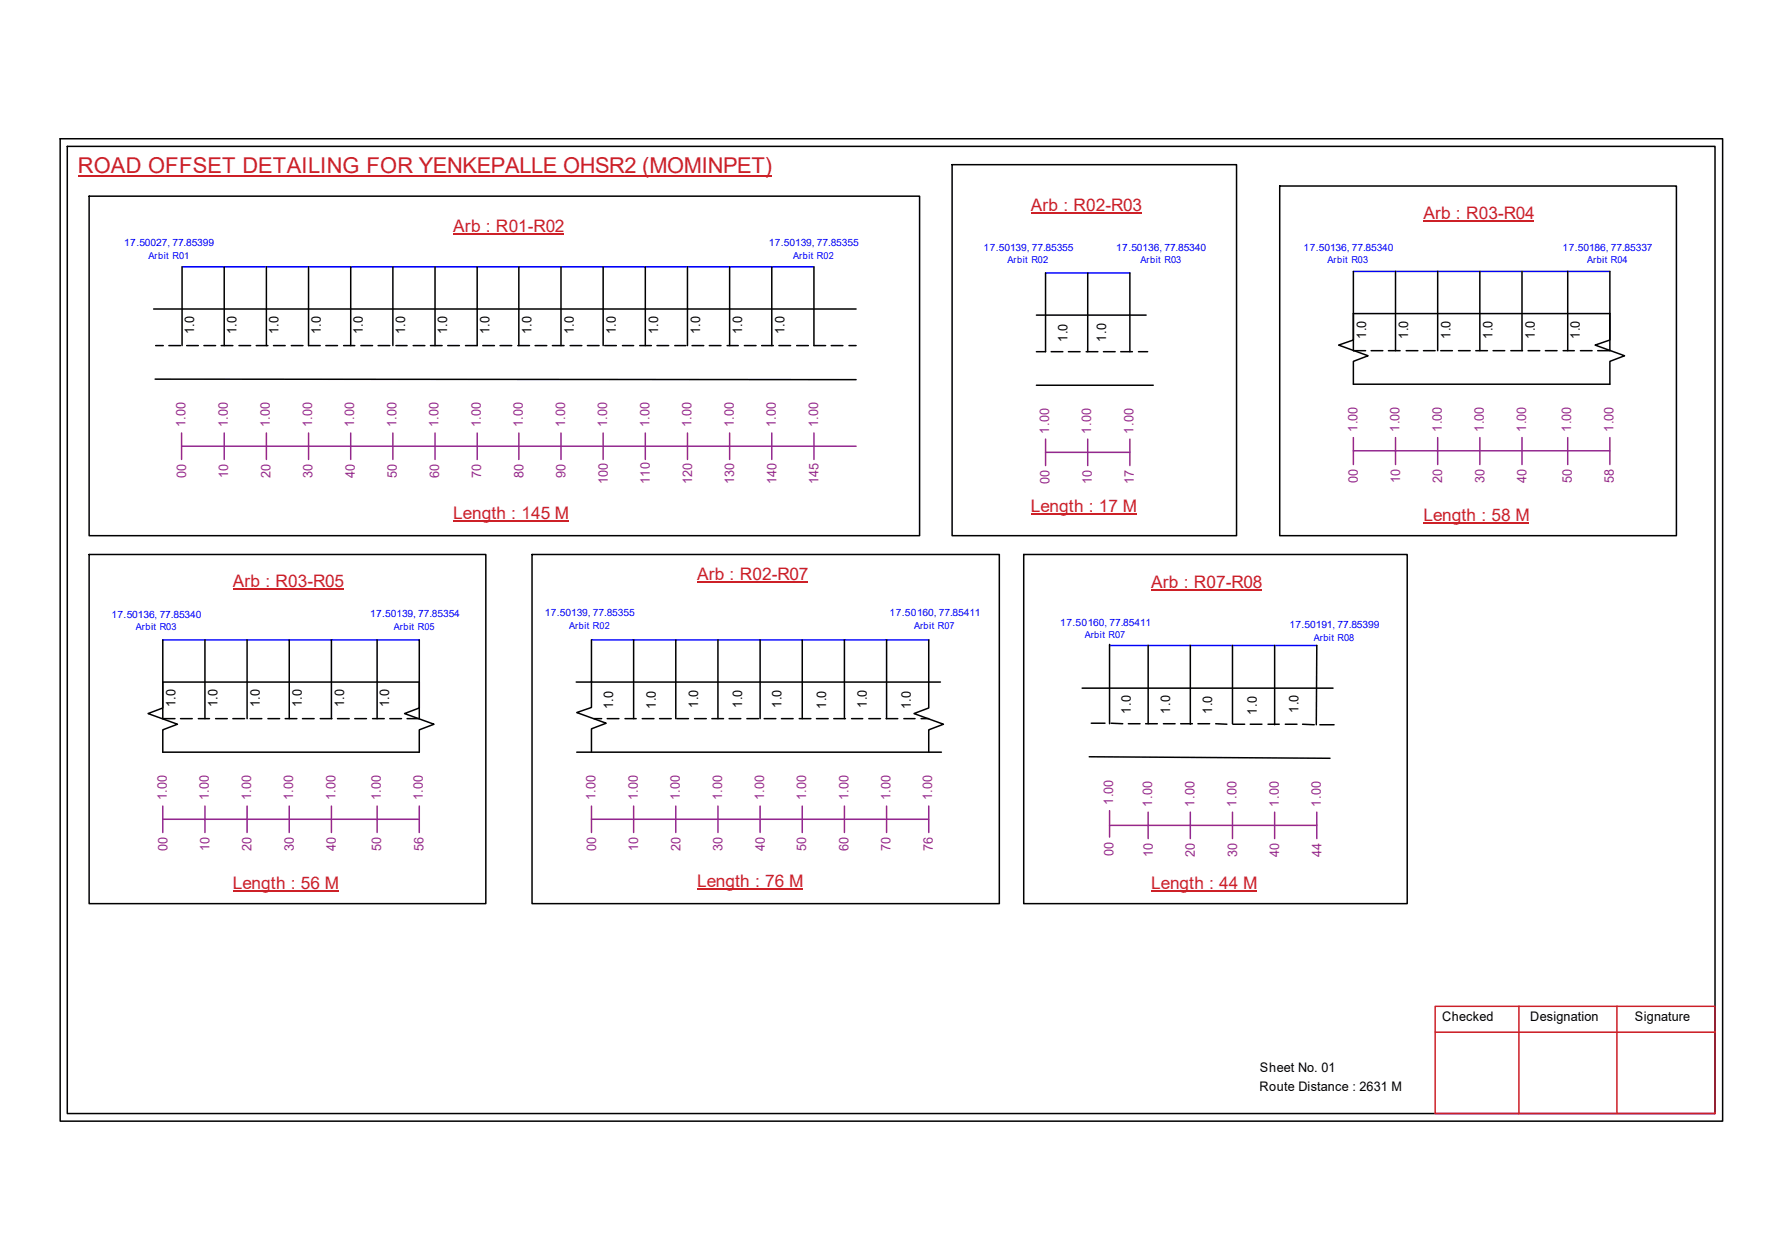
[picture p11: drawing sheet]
<svg xmlns="http://www.w3.org/2000/svg" width="297mm" height="210mm" viewBox="0 0 297 210" stroke-linecap="round" stroke-linejoin="round" font-family="sans-serif">
<g fill="none" stroke="#000" stroke-width=".25">
<path d="M10 23.1h277.1v163.7h-277.1zM11.2 24.4h274.7v161.1h-274.7zM14.9 32.7h138.4v56.5h-138.4zM158.7 27.4h47.4v61.8h-47.4zM213.3 31h66.1v58.2h-66.1zM25.6 51.5h117.1M25.9 57.6h1.3M28.1 57.6h2M30.3 44.4v13.2M31.1 57.6h2M34 57.6h1.9M36.9 57.6h1.9"/>
<path d="M37.4 44.4v13.2M39.8 57.6h2M42.7 57.6h2M44.4 44.4v13.2M45.6 57.6h1.9M48.6 57.6h1.9M51.4 44.4v13.2h2M54.3 57.6h2M57.3 57.6h1.8M58.5 44.4v13.2M60.2 57.6h1.9M63 57.6h2"/>
<path d="M65.5 44.4v13.2M66 57.6h1.9M68.9 57.6h1.9M71.8 57.6h1.9M72.5 44.4v13.2M74.6 57.6h2M79.5 44.4v13.2h-1.9M80.5 57.6h1.9M83.4 57.6h1.9M86.3 57.6h2M86.5 44.4v13.2M89.2 57.6h1.9"/>
<path d="M92.1 57.6h1.9M93.5 44.4v13.2M95 57.6h2M97.9 57.6h2M100.5 44.4v13.2M100.8 57.6h1.9M103.8 57.6h1.8M106.6 57.6h2M107.6 44.4v13.2M109.5 57.6h2M112.5 57.6h1.8M114.6 44.4v13.2"/>
<path d="M115.4 57.6h1.9M118.2 57.6h2M121.2 57.6h1.9M121.6 44.4v13.2M124.1 57.6h1.9M127 57.6h1.9M128.6 44.4v13.2M129.8 57.6h2M132.8 57.6h1.9M135.7 44.4v13.2h1.9M138.6 57.6h1.9M141.5 57.6h1.2"/>
<path d="M172.8 52.5h18.2M174.3 45.5v13.1h-1.5M175.2 58.6h2M178.1 58.6h1.9M181.1 58.6h1.9M181.3 45.5v13.1M183.9 58.6h2M186.8 58.6h2M188.3 45.5v13.1M189.8 58.6h1.5M225.6 52.2h42.7v4.4l-2.4 .9 4.9 1.8-2.5 .9v3.8h-42.7v-3.8l2.4-.9-4.9-1.8 2.5-.9zM225.6 45.2v13.2h2"/>
<path d="M228.6 58.4h1.9M231.4 58.4h2M232.6 45.2v13.2M234.4 58.4h1.9M237.3 58.4h1.9M239.6 45.2v13.2M240.2 58.4h1.9M243.1 58.4h2M246 58.4h1.9M246.7 45.2v13.2M248.9 58.4h1.9M251.8 58.4h2"/>
<path d="M253.7 45.2v13.2M254.7 58.4h2M257.6 58.4h1.9M260.6 58.4h1.8M261.3 45.2v13.2M263.4 58.4h2M268.3 45.2v13.2h-2M25.9 63.2h116.8M172.8 64.2h19.4M14.9 92.4h66.1v58.1h-66.1zM88.7 92.4h77.9v58.1h-77.9zM170.6 92.4h64v58.1h-64z"/>
<path d="M27.1 113.6h42.8v4.3l-2.5 1 4.9 1.7-2.4 1v3.7h-42.8v-3.7l2.5-1-4.9-1.7 2.4-1zM27.1 106.6v13.1h2.1M30.1 119.7h1.9M33.1 119.7h1.8M34.2 106.6v13.1M35.9 119.7h2M38.8 119.7h2M41.2 106.6v13.1M41.7 119.7h1.9M44.7 119.7h1.9M47.5 119.7h2M48.2 106.6v13.1"/>
<path d="M50.4 119.7h2M53.4 119.7h1.9M55.2 106.6v13.1M56.3 119.7h1.9M59.1 119.7h2M62.1 119.7h1.9M62.9 106.6v13.1M65 119.7h1.9M69.9 106.6v13.1h-2M96.1 113.6h60.7M98.6 113.5v4.4l-2.5 .8 4.9 1.8-2.4 .9v3.8M98.6 106.6v7"/>
<path d="M99 119.7h1.3M101.2 119.7h2M104.2 119.7h1.8M105.6 106.6v13.1M107.1 119.7h1.9M109.9 119.7h2M112.6 106.6v13.1M112.8 119.7h2M115.8 119.7h1.9M118.7 119.7h1.9M119.7 106.6v13.1M121.5 119.7h2"/>
<path d="M124.5 119.7h1.9M126.7 106.6v13.1M127.4 119.7h1.9M130.3 119.7h1.9M133.2 119.7h2M133.7 106.6v13.1M136.1 119.7h1.9M139 119.7h1.9M140.8 106.6v13.1M141.9 119.7h1.9M144.8 119.7h2M147.7 119.7h1.9"/>
<path d="M147.8 106.6v13.1M150.7 119.7h1.8M153.5 119.7h1.3M154.8 106.6v11.3l-2.4 1 4.9 1.7-2.5 1v3.7M180.4 114.6h41.8M185 107.4v13.2M191.4 107.5v13.1M198.4 107.5v13.1M205.4 107.5v13.1M212.5 107.5v13.2M219.5 107.5l-.1 13.2M96.1 125.3h60.8"/>
<path d="M181.6 126.1l40.1 .2M181.9 120.5h2.3M185.2 120.5l2 .1M188.1 120.6h1.9M191 120.6h1.9M193.9 120.6h2M196.8 120.6h2M199.7 120.6h1.9M202.6 120.6h1.9M205.5 120.6h2M208.4 120.6h2M211.4 120.6h1.8"/>
<path d="M214.2 120.6h2M217.1 120.6l2 .1M220 120.7h2.4"/>
</g>
<path d="M239.2 167.6h46.7v17.9h-46.7zM239.2 172h46.7M253.2 167.6v17.9M269.5 167.6v17.9" fill="none" stroke="#cc1f26" stroke-width=".25"/>
<path d="M13 29.3h115.6" fill="none" stroke="#cd2027" stroke-width=".25"/>
<path d="M30.3 44.4h105.4M174.3 45.5h14M225.6 45.2h42.7M27.1 106.6h42.8M98.6 106.6h56.2M185 107.5h34.5" fill="none" stroke="#00f" stroke-width=".25"/>
<g fill="none" stroke="#93278f" stroke-width=".25">
<path d="M30.3 72.1v4.4M30.3 74.3h112.4M37.4 72.1v4.4M44.4 72.1v4.4M51.4 72.1v4.4M58.5 72.1v4.4M65.5 72.1v4.4M72.5 72.1v4.4M79.5 72.1v4.4M86.5 72.1v4.4M93.5 72.1v4.4M100.5 72.1v4.4"/>
<path d="M107.6 72.1v4.4M114.6 72.1v4.4M121.6 72.1v4.4M128.6 72.1v4.4M135.7 72.1v4.4M174.3 75.4h14M174.3 73.2v4.4M181.3 73.2v4.4M188.3 73.2v4.4M225.6 75.1h42.7M225.6 72.9v4.5M232.6 72.9v4.5"/>
<path d="M239.6 72.9v4.5M246.7 72.9v4.5M253.7 72.9v4.5M261.3 72.9v4.5M268.3 72.9v4.5M27.1 136.5h42.8M27.1 134.3v4.4M34.2 134.3v4.4M41.2 134.3v4.4M48.2 134.3v4.4M55.2 134.3v4.4M62.9 134.3v4.4"/>
<path d="M69.9 134.3v4.4M98.6 136.5h56.2M98.6 134.3v4.4M105.6 134.3v4.4M112.6 134.3v4.4M119.7 134.3v4.4M126.7 134.3v4.4M133.7 134.3v4.4M140.8 134.3v4.4M147.8 134.3v4.4M154.8 134.3v4.4M185 137.5h34.5"/>
<path d="M185 135v4.4M191.4 135.3v4.4M198.4 135.3v4.4M205.4 135.3v4.4M212.5 135.3v4.4M219.5 135.3v4.4"/>
</g>
<path d="M75.6 38.9h18.4M171.8 35.5h18.5M237.3 36.7h18.4M38.8 98.1h18.5M75.6 86.8h19.2M116.2 97h18.5M171.8 85.6h17.6M191.9 98.3h18.5M237.3 87.1h17.6M38.8 148.4h17.6M116.2 148.2h17.6M191.9 148.4h17.6" fill="none" stroke="#cd2027" stroke-width=".17"/>
<text font-size="3.6" fill="#cd2027" x="13" y="28.9">ROAD OFFSET DETAILING FOR YENKEPALLE OHSR2 (MOMINPET)</text>
<g font-size="2.9" fill="#cd2027">
<text x="171.8" y="35.1">Arb : R02-R03</text>
<text x="75.6" y="38.6">Arb : R01-R02</text>
<text x="237.3" y="36.4">Arb : R03-R04</text>
<text x="75.6" y="86.4">Length : 145 M</text>
<text x="171.8" y="85.3">Length : 17 M</text>
<text x="237.3" y="86.8">Length : 58 M</text>
<text x="38.8" y="97.8">Arb : R03-R05</text>
<text x="116.2" y="96.7">Arb : R02-R07</text>
<text x="191.9" y="98">Arb : R07-R08</text>
<text x="38.8" y="148.1">Length : 56 M</text>
<text x="116.2" y="147.8">Length : 76 M</text>
<text x="191.9" y="148.1">Length : 44 M</text>
</g>
<g font-size="2.2">
<text x="32.4" y="55.7" transform="rotate(-90 32.4 55.7)">1.0</text>
<text x="39.4" y="55.7" transform="rotate(-90 39.4 55.7)">1.0</text>
<text x="46.4" y="55.7" transform="rotate(-90 46.4 55.7)">1.0</text>
<text x="53.5" y="55.7" transform="rotate(-90 53.5 55.7)">1.0</text>
<text x="60.5" y="55.7" transform="rotate(-90 60.5 55.7)">1.0</text>
<text x="67.5" y="55.7" transform="rotate(-90 67.5 55.7)">1.0</text>
<text x="74.5" y="55.7" transform="rotate(-90 74.5 55.7)">1.0</text>
<text x="81.6" y="55.7" transform="rotate(-90 81.6 55.7)">1.0</text>
<text x="88.6" y="55.7" transform="rotate(-90 88.6 55.7)">1.0</text>
<text x="95.6" y="55.7" transform="rotate(-90 95.6 55.7)">1.0</text>
<text x="102.7" y="55.7" transform="rotate(-90 102.7 55.7)">1.0</text>
<text x="109.7" y="55.7" transform="rotate(-90 109.7 55.7)">1.0</text>
<text x="116.7" y="55.7" transform="rotate(-90 116.7 55.7)">1.0</text>
<text x="123.7" y="55.7" transform="rotate(-90 123.7 55.7)">1.0</text>
<text x="130.8" y="55.7" transform="rotate(-90 130.8 55.7)">1.0</text>
<text x="177.9" y="57" transform="rotate(-90 177.9 57)">1.0</text>
<text x="184.4" y="56.9" transform="rotate(-90 184.4 56.9)">1.0</text>
<text x="227.7" y="56.5" transform="rotate(-90 227.7 56.5)">1.0</text>
<text x="234.7" y="56.5" transform="rotate(-90 234.7 56.5)">1.0</text>
<text x="241.8" y="56.5" transform="rotate(-90 241.8 56.5)">1.0</text>
<text x="248.8" y="56.5" transform="rotate(-90 248.8 56.5)">1.0</text>
<text x="255.8" y="56.5" transform="rotate(-90 255.8 56.5)">1.0</text>
<text x="263.4" y="56.5" transform="rotate(-90 263.4 56.5)">1.0</text>
<text x="29.2" y="117.9" transform="rotate(-90 29.2 117.9)">1.0</text>
<text x="36.3" y="117.9" transform="rotate(-90 36.3 117.9)">1.0</text>
<text x="43.3" y="117.9" transform="rotate(-90 43.3 117.9)">1.0</text>
<text x="50.3" y="117.9" transform="rotate(-90 50.3 117.9)">1.0</text>
<text x="57.4" y="117.9" transform="rotate(-90 57.4 117.9)">1.0</text>
<text x="64.9" y="117.9" transform="rotate(-90 64.9 117.9)">1.0</text>
<text x="102.2" y="118.2" transform="rotate(-90 102.2 118.2)">1.0</text>
<text x="109.3" y="118.1" transform="rotate(-90 109.3 118.1)">1.0</text>
<text x="116.4" y="117.9" transform="rotate(-90 116.4 117.9)">1.0</text>
<text x="123.7" y="117.9" transform="rotate(-90 123.7 117.9)">1.0</text>
<text x="130.3" y="117.9" transform="rotate(-90 130.3 117.9)">1.0</text>
<text x="137.7" y="118.1" transform="rotate(-90 137.7 118.1)">1.0</text>
<text x="144.5" y="117.9" transform="rotate(-90 144.5 117.9)">1.0</text>
<text x="151.8" y="118.2" transform="rotate(-90 151.8 118.2)">1.0</text>
<text x="188.5" y="118.9" transform="rotate(-90 188.5 118.9)">1.0</text>
<text x="195" y="118.9" transform="rotate(-90 195 118.9)">1.0</text>
<text x="202.1" y="119" transform="rotate(-90 202.1 119)">1.0</text>
<text x="209.5" y="119" transform="rotate(-90 209.5 119)">1.0</text>
<text x="216.4" y="118.8" transform="rotate(-90 216.4 118.8)">1.0</text>
<text x="240.4" y="170.1">Checked</text>
<text x="255.1" y="170.1">Designation</text>
<text x="272.5" y="170.1">Signature</text>
<text x="210" y="178.6">Sheet No. 01</text>
<text x="209.9" y="181.7">Route Distance : 2631 M</text>
</g>
<g font-size="2.2" fill="#93278f">
<text x="30.9" y="71.2" transform="rotate(-90 30.9 71.2)">1.00</text>
<text x="38" y="71.2" transform="rotate(-90 38 71.2)">1.00</text>
<text x="45" y="71.2" transform="rotate(-90 45 71.2)">1.00</text>
<text x="52" y="71.2" transform="rotate(-90 52 71.2)">1.00</text>
<text x="59.1" y="71.2" transform="rotate(-90 59.1 71.2)">1.00</text>
<text x="66.1" y="71.2" transform="rotate(-90 66.1 71.2)">1.00</text>
<text x="73.1" y="71.2" transform="rotate(-90 73.1 71.2)">1.00</text>
<text x="80.1" y="71.2" transform="rotate(-90 80.1 71.2)">1.00</text>
<text x="87.2" y="71.2" transform="rotate(-90 87.2 71.2)">1.00</text>
<text x="94.2" y="71.2" transform="rotate(-90 94.2 71.2)">1.00</text>
<text x="101.2" y="71.2" transform="rotate(-90 101.2 71.2)">1.00</text>
<text x="108.2" y="71.2" transform="rotate(-90 108.2 71.2)">1.00</text>
<text x="115.3" y="71.2" transform="rotate(-90 115.3 71.2)">1.00</text>
<text x="122.3" y="71.2" transform="rotate(-90 122.3 71.2)">1.00</text>
<text x="129.3" y="71.2" transform="rotate(-90 129.3 71.2)">1.00</text>
<text x="136.4" y="71.2" transform="rotate(-90 136.4 71.2)">1.00</text>
<text x="226.3" y="72" transform="rotate(-90 226.3 72)">1.00</text>
<text x="233.3" y="72" transform="rotate(-90 233.3 72)">1.00</text>
<text x="240.3" y="72" transform="rotate(-90 240.3 72)">1.00</text>
<text x="247.4" y="72" transform="rotate(-90 247.4 72)">1.00</text>
<text x="254.4" y="72" transform="rotate(-90 254.4 72)">1.00</text>
<text x="261.9" y="72" transform="rotate(-90 261.9 72)">1.00</text>
<text x="268.9" y="72" transform="rotate(-90 268.9 72)">1.00</text>
<text x="174.9" y="72.2" transform="rotate(-90 174.9 72.2)">1.00</text>
<text x="181.9" y="72.2" transform="rotate(-90 181.9 72.2)">1.00</text>
<text x="188.9" y="72.2" transform="rotate(-90 188.9 72.2)">1.00</text>
<text x="31" y="79.7" transform="rotate(-90 31 79.7)">00</text>
<text x="38.1" y="79.7" transform="rotate(-90 38.1 79.7)">10</text>
<text x="45.1" y="79.7" transform="rotate(-90 45.1 79.7)">20</text>
<text x="52.1" y="79.7" transform="rotate(-90 52.1 79.7)">30</text>
<text x="59.1" y="79.7" transform="rotate(-90 59.1 79.7)">40</text>
<text x="66.2" y="79.7" transform="rotate(-90 66.2 79.7)">50</text>
<text x="73.2" y="79.7" transform="rotate(-90 73.2 79.7)">60</text>
<text x="80.2" y="79.7" transform="rotate(-90 80.2 79.7)">70</text>
<text x="87.2" y="79.7" transform="rotate(-90 87.2 79.7)">80</text>
<text x="94.3" y="79.7" transform="rotate(-90 94.3 79.7)">90</text>
<text x="101.3" y="80.7" transform="rotate(-90 101.3 80.7)">100</text>
<text x="108.3" y="80.7" transform="rotate(-90 108.3 80.7)">110</text>
<text x="115.4" y="80.7" transform="rotate(-90 115.4 80.7)">120</text>
<text x="122.4" y="80.7" transform="rotate(-90 122.4 80.7)">130</text>
<text x="129.4" y="80.7" transform="rotate(-90 129.4 80.7)">140</text>
<text x="136.4" y="80.7" transform="rotate(-90 136.4 80.7)">145</text>
<text x="175" y="80.6" transform="rotate(-90 175 80.6)">00</text>
<text x="182" y="80.6" transform="rotate(-90 182 80.6)">10</text>
<text x="189" y="80.6" transform="rotate(-90 189 80.6)">17</text>
<text x="226.4" y="80.4" transform="rotate(-90 226.4 80.4)">00</text>
<text x="233.4" y="80.4" transform="rotate(-90 233.4 80.4)">10</text>
<text x="240.4" y="80.4" transform="rotate(-90 240.4 80.4)">20</text>
<text x="247.4" y="80.4" transform="rotate(-90 247.4 80.4)">30</text>
<text x="254.5" y="80.4" transform="rotate(-90 254.5 80.4)">40</text>
<text x="262" y="80.4" transform="rotate(-90 262 80.4)">50</text>
<text x="269" y="80.4" transform="rotate(-90 269 80.4)">58</text>
<text x="27.8" y="133.4" transform="rotate(-90 27.8 133.4)">1.00</text>
<text x="34.8" y="133.4" transform="rotate(-90 34.8 133.4)">1.00</text>
<text x="41.9" y="133.4" transform="rotate(-90 41.9 133.4)">1.00</text>
<text x="48.9" y="133.4" transform="rotate(-90 48.9 133.4)">1.00</text>
<text x="55.9" y="133.4" transform="rotate(-90 55.9 133.4)">1.00</text>
<text x="63.5" y="133.4" transform="rotate(-90 63.5 133.4)">1.00</text>
<text x="70.5" y="133.4" transform="rotate(-90 70.5 133.4)">1.00</text>
<text x="99.3" y="133.4" transform="rotate(-90 99.3 133.4)">1.00</text>
<text x="106.3" y="133.4" transform="rotate(-90 106.3 133.4)">1.00</text>
<text x="113.3" y="133.4" transform="rotate(-90 113.3 133.4)">1.00</text>
<text x="120.4" y="133.4" transform="rotate(-90 120.4 133.4)">1.00</text>
<text x="127.4" y="133.4" transform="rotate(-90 127.4 133.4)">1.00</text>
<text x="134.4" y="133.4" transform="rotate(-90 134.4 133.4)">1.00</text>
<text x="141.4" y="133.4" transform="rotate(-90 141.4 133.4)">1.00</text>
<text x="148.5" y="133.4" transform="rotate(-90 148.5 133.4)">1.00</text>
<text x="155.4" y="133.4" transform="rotate(-90 155.4 133.4)">1.00</text>
<text x="185.5" y="134.1" transform="rotate(-90 185.5 134.1)">1.00</text>
<text x="192.1" y="134.4" transform="rotate(-90 192.1 134.4)">1.00</text>
<text x="199.1" y="134.4" transform="rotate(-90 199.1 134.4)">1.00</text>
<text x="206.1" y="134.4" transform="rotate(-90 206.1 134.4)">1.00</text>
<text x="213.1" y="134.4" transform="rotate(-90 213.1 134.4)">1.00</text>
<text x="220.2" y="134.4" transform="rotate(-90 220.2 134.4)">1.00</text>
<text x="27.9" y="141.8" transform="rotate(-90 27.9 141.8)">00</text>
<text x="34.9" y="141.8" transform="rotate(-90 34.9 141.8)">10</text>
<text x="41.9" y="141.8" transform="rotate(-90 41.9 141.8)">20</text>
<text x="49" y="141.8" transform="rotate(-90 49 141.8)">30</text>
<text x="56" y="141.8" transform="rotate(-90 56 141.8)">40</text>
<text x="63.5" y="141.8" transform="rotate(-90 63.5 141.8)">50</text>
<text x="70.6" y="141.8" transform="rotate(-90 70.6 141.8)">56</text>
<text x="99.4" y="141.8" transform="rotate(-90 99.4 141.8)">00</text>
<text x="106.4" y="141.8" transform="rotate(-90 106.4 141.8)">10</text>
<text x="113.4" y="141.8" transform="rotate(-90 113.4 141.8)">20</text>
<text x="120.4" y="141.8" transform="rotate(-90 120.4 141.8)">30</text>
<text x="127.5" y="141.8" transform="rotate(-90 127.5 141.8)">40</text>
<text x="134.4" y="141.8" transform="rotate(-90 134.4 141.8)">50</text>
<text x="141.4" y="141.8" transform="rotate(-90 141.4 141.8)">60</text>
<text x="148.5" y="141.8" transform="rotate(-90 148.5 141.8)">70</text>
<text x="155.5" y="141.8" transform="rotate(-90 155.5 141.8)">76</text>
<text x="185.6" y="142.6" transform="rotate(-90 185.6 142.6)">00</text>
<text x="192.1" y="142.7" transform="rotate(-90 192.1 142.7)">10</text>
<text x="199.2" y="142.7" transform="rotate(-90 199.2 142.7)">20</text>
<text x="206.2" y="142.7" transform="rotate(-90 206.2 142.7)">30</text>
<text x="213.2" y="142.7" transform="rotate(-90 213.2 142.7)">40</text>
<text x="220.3" y="142.7" transform="rotate(-90 220.3 142.7)">44</text>
</g>
<g font-size="1.7" fill="#00f">
<text x="20.7" y="41.1">17.50027, 77.85399</text>
<text x="128.1" y="41.1">17.50139, 77.85355</text>
<text x="164" y="41.7">17.50139, 77.85355</text>
<text x="186.1" y="41.7">17.50136, 77.85340</text>
<text x="217.3" y="41.7">17.50136, 77.85340</text>
<text x="260.5" y="41.7">17.50186, 77.85337</text>
<text x="18.6" y="102.9">17.50136, 77.85340</text>
<text x="61.7" y="102.8">17.50139, 77.85354</text>
<text x="90.8" y="102.6">17.50139, 77.85355</text>
<text x="148.3" y="102.7">17.50160, 77.85411</text>
<text x="176.7" y="104.2">17.50160, 77.85411</text>
<text x="214.9" y="104.6">17.50191, 77.85399</text>
</g>
<g font-size="1.6" fill="#00f">
<text x="24.8" y="43.2">Arbit R01</text>
<text x="132.2" y="43.2">Arbit R02</text>
<text x="167.9" y="43.9">Arbit R02</text>
<text x="190.1" y="43.9">Arbit R03</text>
<text x="221.3" y="43.9">Arbit R03</text>
<text x="264.5" y="43.9">Arbit R04</text>
<text x="22.6" y="105">Arbit R03</text>
<text x="65.7" y="104.9">Arbit R05</text>
<text x="94.9" y="104.7">Arbit R02</text>
<text x="152.4" y="104.8">Arbit R07</text>
<text x="180.8" y="106.3">Arbit R07</text>
<text x="219" y="106.8">Arbit R08</text>
</g>
</svg>
